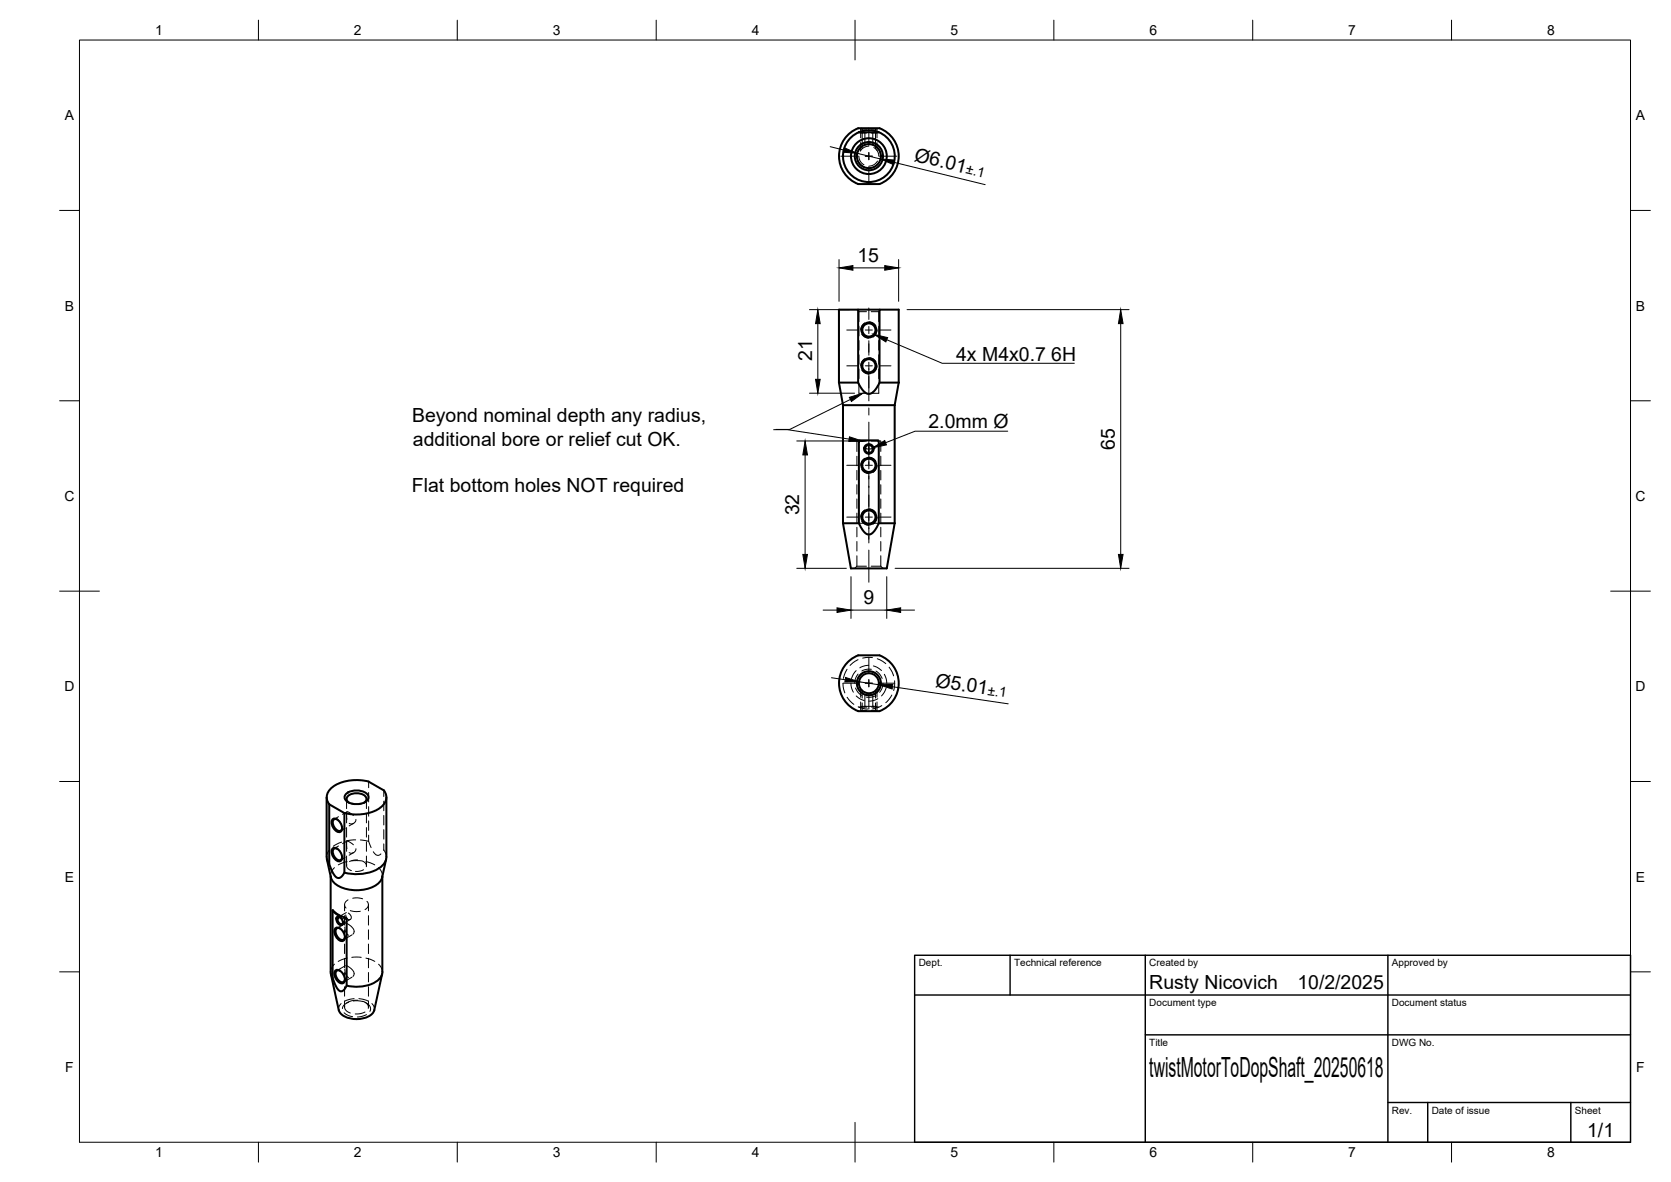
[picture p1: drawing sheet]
<svg xmlns="http://www.w3.org/2000/svg" width="420mm" height="297mm" viewBox="0 0 420 297" stroke-linecap="round" stroke-linejoin="round" font-family="sans-serif">
<!-- layer: Visible -->
<g fill="none" stroke="#000" stroke-width=".51">
<path d="M213.5 33.7l2.3-1.5h5.1a7.3 7.3 0 0 1 5.1 7.1 7.3 7.3 0 0 1-5.3 7h-4.6a7.4 7.4 0 0 1-2.6-12.6zM216 33.2a6.5 6.5 0 0 0-2.7 10 6.5 6.5 0 0 0 10.3 0 6.5 6.5 0 0 0-2.6-10M216.1 33.2h-.1M216.1 33.2l1.4-.4 1.3-.1 2 .5M220.8 33.2h.2h-5M215.8 77.8v18.3l1.1 2 .7 .6 .6 .3 .7-.1 .7-.5 1.5-2.3v-18.3M210.9 96.1h4.9M221.1 96.1h4.9M226 96.1v-18.3h-15.1v18.3l1.1 5.7M226 96.1l-1 5.7M212 101.8h13M212 101.8v29.7"/>
<path d="M216 110.7h4.8l.2 .2v20.6l-1.2 2-.6 .6-.6 .2-.7-.1-.6-.5-1.3-2.2zM217.3 112.6v.1M217.3 112.6a1.2 1.2 0 0 0 1 1.4 1.2 1.2 0 0 0 1.3-.9 1.2 1.2 0 0 0-.9-1.4l-1 .2-.4 .7M217.5 112.7l.3-.6 .5-.3 .7 .2 .5 .7M219.5 112.7a1.01 1.01 0 0 1-1 1.1 1.01 1.01 0 0 1-1-1.1M225 101.8v29.7M212 131.5h4M212 131.5l2 11.3h9l2-11.3M221 131.5h4M87 199.5a4.1 4.1 0 0 1 5.6 .4 1.81 1.81 0 0 1-2 2.1l-1.3 .1a2.55 2.55 0 0 1-2.7-1.7zM92.7 196.4l3.8 2.2M92.7 196.4a10.8 10.8 0 0 0-9.7 2 2.75 2.75 0 0 0-.2 3.7"/>
<path d="M96.5 198.6a3.1 3.1 0 0 1-1.5 4.8 11.7 11.7 0 0 1-8.4 .9M82.1 200.4v15M82.1 215.3l.3 1.1 .4 .7M82.2 215.9l1 4.5a5.7 5.7 0 0 0 5.4 3.3 8.4 8.4 0 0 0 6.9-2.1l.6-1.2 1-4.5M82.8 202.1l3.8 2.2v15l-.6 .9-.7 .4-.7-.1-.7-.8-1.1-2.6zM83.6 213.2a1.67 1.67 0 0 1 2.2 1.4 1.02 1.02 0 0 1 .2 1.3 1.02 1.02 0 0 1-1.3 .4 2.43 2.43 0 0 1-1.1-3.1zM83.6 205.9a1.67 1.67 0 0 1 2.2 1.4 1.02 1.02 0 0 1 .2 1.3 1.02 1.02 0 0 1-1.3 .3 2.43 2.43 0 0 1-1.1-3zM84.8 213.3a.81 .81 0 0 0-1 .2 .81 .81 0 0 0-.1 1l.2 .4a1.47 1.47 0 0 0 1.9 1.2l.2-.7M84.8 205.9a.81 .81 0 0 0-1 .2 .81 .81 0 0 0-.1 1l.2 .5a1.47 1.47 0 0 0 1.9 1.1l.2-.6M87.7 201.7a1.07 1.07 0 0 1-.5-1.1 1.07 1.07 0 0 1 .7-.9 3.5 3.5 0 0 1 4.1 .6 1.01 1.01 0 0 1-.4 1.4M97.2 200.4v14.9a4.4 4.4 0 0 1-3.5 3.7 12.4 12.4 0 0 1-7.1 .3M83.1 220.2v24"/>
<path d="M83.7 228.7a9.5 9.5 0 0 0 3.4 2l.1 17-.8 1.2-.7 .2-.5-.2-.5-.7-1.1-2.5 .1-16.9M84.3 233.3a1.67 1.67 0 0 1 2.2 1.4 1.02 1.02 0 0 1 .2 1.3 1.02 1.02 0 0 1-1.3 .3 2.43 2.43 0 0 1-1.1-3zM84.6 230.5l.3-.2 .6 .2 .7 1.1a.6 .6 0 0 1-.2 .8 .6 .6 0 0 1-.8-.2 1.32 1.32 0 0 1-.6-1.7zM85.5 230.5a.4 .4 0 0 0-.7 .3 1.27 1.27 0 0 0 1.2 1.4l.3-.4M85.5 233.3a.81 .81 0 0 0-1 .2 .81 .81 0 0 0-.1 1l.2 .5a1.47 1.47 0 0 0 1.9 1.1l.2-.6M96.1 220.2v24M83.1 244.2l.5 1.5M83.2 244.7l2 9.1a4.3 4.3 0 0 0 4.5 2.3 4.3 4.3 0 0 0 4.4-2.3l2-9.1M84.3 243.9a1.67 1.67 0 0 1 2.2 1.4 1.02 1.02 0 0 1 .2 1.3 1.02 1.02 0 0 1-1.3 .4 2.43 2.43 0 0 1-1.1-3.1zM85.5 243.9a.81 .81 0 0 0-1 .2 .81 .81 0 0 0-.1 1l.2 .5a1.47 1.47 0 0 0 1.9 1.1l.2-.6M96.2 244.2a4.2 4.2 0 0 1-3.6 3.4l-3.1 .4-2.3-.3"/>
<circle cx="218.5" cy="39.2" r="3.5"/>
<circle cx="218.5" cy="39.2" r="3"/>
<circle cx="218.5" cy="39.2" r="4.5"/>
<circle cx="218.5" cy="82.9" r="1.87"/>
<circle cx="218.5" cy="91.9" r="1.87"/>
<circle cx="218.5" cy="82.9" r="1.66"/>
<circle cx="218.5" cy="91.9" r="1.66"/>
<circle cx="218.5" cy="116.9" r="1.87"/>
<circle cx="218.5" cy="116.9" r="1.66"/>
<circle cx="218.5" cy="129.9" r="1.87"/>
<circle cx="218.5" cy="129.9" r="1.66"/>
<circle cx="218.5" cy="171.7" r="2.51"/>
<circle cx="218.5" cy="171.7" r="7.5"/>
<circle cx="218.5" cy="171.7" r="3"/>
</g>
<g fill="#000">
<circle cx="217.5" cy="112.7" r=".25"/>
<circle cx="219.5" cy="112.7" r=".25"/>
<circle cx="219.6" cy="112.6" r=".25"/>
<circle cx="84.6" cy="230.8" r=".25"/>
<circle cx="84.8" cy="230.8" r=".25"/>
<circle cx="86.2" cy="231.8" r=".25"/>
</g>
<!-- layer: Hidden -->
<g fill="none" stroke="#000" stroke-width=".25">
<path d="M216 39.3l.2 1 1 1.1M216.4 32.4h1.5M216.4 33.4h1.5M216.5 37l-.7 .8-.3 1.4M216.6 32.2l.2 .2v5M216.6 33.2l.2 .2M217.3 33.2l.2 .2v3M217.5 36.4l1.2-.2 1.3 .4M218.5 36.7l-1.4 .5-.8 .8M219.1 32.4h1.4M219.1 33.4h1.4M219.7 33.2l-.2 .2v3"/>
<path d="M219.7 37.1l.9 .9 .4 1.3M220.3 32.2l-.2 .2v5M220.3 33.2l-.2 .2M220.9 37.5l.5 1.2v1.2M215.7 40.4l.7 1.1 1.1 .6M220.6 40.5l-1 1-1.1 .2M220.9 41l-.8 .8-1.3 .4M215.5 77.8l.5 .5M216 78.3h1.9M216 78.3v2.5M219.1 78.3h1.9M221.5 77.8l-.5 .5v2.5"/>
<path d="M216 96.3v2.5h1.9M216 82v2.4M216 85.6v2.4M216 89.2v2.4M216 92.7v2.4M221 96.3v2.5h-1.9M221 82v2.4M221 85.6v2.4M221 89.2v2.4M221 92.7v2.4M215.5 114.6v2.4M215.5 118.2v2.4"/>
<path d="M217.9 110.8h-2.4v2.7M219.1 110.8h2.4v2.7M221.5 114.6v2.4M221.5 118.2v2.4M215.5 121.8v2.4M215.5 125.4v2.3M215.5 129v2.3M215.5 132.5v2.4M215.5 136.1v2.4M215.5 139.7v2.6M216 131.5h1.9M219.1 131.5h1.9"/>
<path d="M221.5 121.8v2.4M221.5 125.4v2.3M221.5 129v2.3M221.5 132.5v2.4M221.5 136.1v2.4M221.5 139.7v2.6M215.5 142.3h2.4M215.5 142.3l-.6 .5M219.1 142.3h2.4M221.5 142.3l.5 .5M212 171.7l.1 1.5 .3 .9M213 168.2l-.9 2.3"/>
<path d="M213 175.2l1.7 1.8M214 171.7l.1 1.2 .5 1.1M215.1 172.9l.6 1.1 1 .8M215.3 168.5l-.7 .9-.5 1.1M215.3 174.9l1.1 .8 .9 .4M215.5 171.7l.1 1 .9 1.2M215.8 165.8l-2.1 1.4M215.8 169.4l-.6 1-.3 1.3M215.8 177.6l2.4 .6M216 177.7h2M216.4 178.5h1.5M216.4 177.5h1.1"/>
<path d="M216.8 176.6v1.9l-.2 .2M216.8 173.6v1.8M216.8 177.5l-.2 .2M217.5 177.5h.1M217.5 177.5h2M217.5 177.5l-.2 .2M217.5 174.5v3M217.5 168.9l-1.1 .6-.7 1M218.4 167.2l-.8 .1-1.4 .5M218.8 168.7l1.3 .5 .8 .7M219.1 178.5h1.4M219.1 168.2h-1l-1.4 .4"/>
<path d="M219.2 177.7h1.8M219.4 165.3l-2.5 .1M219.5 177.5h.1M219.5 177.5h1M219.5 177.5l.2 .2M219.5 174.5v3M219.6 167.4l.9 .3 1.1 .8M220 174.3l-1.3 .4-1.2-.1M220.1 176.6v1.9l.2 .2M220.1 173.6v1.8M220.1 177.5l.2 .2M220.2 174.8l-1.1 .4h-1.3"/>
<path d="M220.3 168.6l.7 .6 .8 1.3M220.6 165.6l2.1 1.2M220.7 175.6l-1.3 .5-.9 .1M221.4 171.1v1.1l-.5 1.3M221.7 177.3l-1.1 .5-1.2 .3M222 171.7l-.2 1.1-.6 1.2M222.4 169.4l.4 1.1 .2 1.2M222.8 172.9l-.5 1.1-.6 .9M223.6 167.7l1.1 2.1M224.2 174.7l-1.5 1.9M224.9 171.1v1.3l-.2 1.1M92.7 196.4v1.6"/>
<path d="M92.7 199.2v2.3M96.5 198.6v1.6M82.9 213.5l-.6 1-.2 .9M83.1 220v.2M84.1 218l-.8 1.2-.1 1.3M84.7 213.2l.1 .1M84.7 205.9l.1 .1M84.8 213.3a2.59 2.59 0 0 1 1.2 2.1M84.8 205.9a2.59 2.59 0 0 1 1.2 2.2M85.1 212.6l-1.1 .6M85.1 205.2l-1.1 .7M85.9 211.6l-2.1 1.1"/>
<path d="M86 208v.2M86 215.4v.1M86.8 215.5l-1.1 .6M86.8 208.1l-1.1 .7M87.1 212l.1 1.2M87.1 211.8l.1-.4h.3l1.4 .9M87.1 204.6l.1 1.3M87.1 204.5l.1-.4 .2-.1 1.5 .9M87.1 200.8v2.4M87.1 204.4v2.4M87.1 208v2.4M87.1 211.5v2.4"/>
<path d="M87.1 215.1v2.5M87.2 217.3a1.3 1.3 0 0 0 1.1 1.5M87.2 211.4l-1.1 .6M87.2 204l-1.1 .6M87.3 216.5l-2.3 .8M87.5 201.6l.4 .2M87.7 201.7l1.3 .5M88.5 216.3h2.3M88.9 214.3l-1.1 .6M88.9 206.9l-1.1 .6M89.4 211.1l-2.3 .2M89.5 213.3l-.1 .4-.5 .6-.7 .1-.4-.1"/>
<path d="M89.5 205.9l-.1 .5-.5 .5-.4 .2-.7-.2M89.9 216.1l-1.1 .1-.9 .3M90.6 211.1l2.1 .3M91 216.3a1.35 1.35 0 0 1 1.1 1.5M91.4 218.6l-1.1 .4h-.9M91.6 201.7l-1.4 .5M91.8 201.6l-.4 .2M92 216.5l2.2 .8M92.1 200.8v2.4M92.1 204.4v2.4M92.1 208v2.4M92.1 211.5v2.4"/>
<path d="M92.1 215.1v2.5M92.7 211.4l.6 1.6M92.7 202.7v2.4M92.7 206.3v2.4M92.7 209.9v1.5M93.9 214l.9 .9h.6l.4-.3M95.2 218l.8 1.2 .1 1.3M96.1 220v.2M96.5 213.6l.5 .9 .2 .9M96.5 213.6h.1M96.5 201.3v2.4M96.5 204.9v2.4"/>
<path d="M96.5 208.5v2.4M96.5 212.1v1.5M83.9 229l.9 .7 1.3 .7M85.4 230.5h.1M85.4 233.3l.1 .1M85.5 230.5l.5 .5 .2 .6M85.5 233.3a2.54 2.54 0 0 1 1.2 2.2M86.2 231.6v.2M86.2 231.6h.1M86.2 231.8v.1M86.6 227.4v1.5M86.6 230.1v2.4"/>
<path d="M86.6 233.7v2.4M86.6 237.2v2.4M86.7 233l.3 1.4 .7 .6M86.7 235.4v.2M86.8 232.1l-2.1 1.2M87.1 232l1.2 .8 .6 .7 .1 .6-.2 .7M87.1 229.3l-2.1 1.2M87.5 226.1a1.25 1.25 0 0 0-.5 2.1M87.6 229.5l.7 .8v.4l-.2 .4h-.4l-.3-.2-.5-1M88.1 231.1l-2.1 1.1M88.1 228.8l1.4 .3 1.1-.1M88.5 234.9l-2.1 1.3"/>
<path d="M88.7 225.7l1.1-.1 1.4 .3M92.3 226.5a1.25 1.25 0 0 1-.5 2.1M92.6 227.4v1.5M92.6 230.1v2.4M92.6 233.7v2.4M92.6 237.2v2.4M84.1 242.3l-.8 1.1-.2 .8M85.4 243.9l.1 .1M85.5 244a2.54 2.54 0 0 1 1.2 2.1M85.8 252.2l-.6 1v.7M86.5 254.5l1.2 .7 1 .3M86.6 240.8v2.4"/>
<path d="M86.6 244.4v2.4M86.6 248v2.3M86.6 251.5v1.6M86.7 252.8a1.58 1.58 0 0 0 1.4 1.8M86.7 243.6l.3 1.5 .7 .5M86.7 246v.2M86.8 242.7l-2.1 1.2M87.1 242.7l1.1 .7 .7 .7 .1 .7-.2 .6M87.3 240.8l-2.3 .8M87.5 251.9l-.4 .2M87.7 251.8l-1.1 .7-.5 1M88.5 240.6h2.3"/>
<path d="M88.5 245.6l-2.1 1.2M88.8 251.6l1.1-.1 1.3 .2M89 251l-2.3 .6M90 251.4h-1.2l-1.3 .4M90.2 251l2.3 .6M91.2 251.6a1.52 1.52 0 0 1 1.4 1.8M91.8 254.3l-1.3 .4-1.2 .1M91.8 251.9l.4 .2M92 240.8l2.2 .8M92.2 255l-1.4 .5-.9 .1M92.3 252.2l.7 .7 .2 .7-.2 .6M92.6 240.8v2.4"/>
<path d="M92.6 244.4v2.4M92.6 248v2.3M92.6 251.5v1.6M93.5 252.2l.6 1v.7M95.2 242.3l.8 1.1 .1 .8"/>
</g>
<!-- layer: Hidden Narrow -->
<g fill="none" stroke="#000" stroke-width=".25">
<path d="M216.4 32.4v2.2M216.4 35.8v2M220.5 32.4v2.2M220.5 35.8v2M216.7 92.9l.9 .9 .8 .2M216.7 84l.6 .6 1.1 .4M217.4 90.2l-.7 .6-.3 1.1M217.4 81.2l-.7 .6-.3 1.1M218.5 89.9l1 .3 .7 .7M218.5 80.9l1 .3 .7 .7M220.5 92l-.2 .9-.8 .8M220.5 82.9l-.2 1-.8 .8"/>
<path d="M216.7 117.9l.6 .7 1.1 .4M217.4 115.2l-.7 .6-.3 1.2M218.5 114.9l1 .3 .7 .7M220.5 117l-.2 .9-.8 .8M216.7 131l.9 .8 .8 .2M217.4 128.2l-.7 .6-.3 1.1M218.5 127.9l1 .3 .7 .7M220.5 130l-.2 .9-.8 .8M216.4 173.1v2.1M216.4 176.4v2.1M220.5 173.1v2.1M220.5 176.4v2.1"/>
<path d="M86.2 231.6v.2"/>
</g>
<!-- layer: Visible Narrow -->
<path d="M83.6 228.9l.6 .7 1.2 .8 1.1 .5 .7 .1M84.6 230.8h.2" fill="none" stroke="#000" stroke-width=".25"/>
<!-- layer: BORDER -->
<g fill="none" stroke="#000" stroke-width=".25">
<path d="M20 10.1h390v276.9h-390zM65 5.1v5M115 5.1v5M165 5.1v5M215 5.1v10M265 5.1v5M315 5.1v5M365 5.1v5M15 52.9h5M410 52.9h5M15 100.7h5M410 100.7h5"/>
<path d="M15 148.6h10M405 148.6h10M15 196.4h5M410 196.4h5M15 244.2h5M410 244.2h5M65 287v5M115 287v5M165 287v5M215 282.1v9.9M265 287v5M315 287v5"/>
<path d="M365 287v5"/>
</g>
<!-- layer: TITLEBLOCK -->
<path d="M230 240.1h180v46.9h-180zM230 250h180M254 240.1v9.9M288 240.1v46.9M349 240.1v46.9M288 260.1h122M349 277.1h61M359 277.1v9.9M395 277.1v9.9" fill="none" stroke="#000" stroke-width=".36"/>
<!-- layer: Smart Centers -->
<g fill="none" stroke="#000" stroke-width=".25">
<path d="M211.4 39.3h4.4M217.6 39.3h1.8M218.5 32.2v4.4M218.5 38.3v1.8M221.1 39.3h4.4M218.5 41.9v4.4M218.5 77.4v2.9M212.9 91.9h2.9M212.9 82.9h2.9M217.6 91.9h1.8M217.6 82.9h1.8M218.5 82v1.8"/>
<path d="M218.5 85.6v3.7M218.5 91v9.7M221.1 91.9h2.9M221.1 82.9h2.9M212.9 116.9h2.9M217.6 116.9h1.8M217.6 112.8h1.8M218.5 102.5v1.8M218.5 106.1v11.7M218.5 118.6v17.8M221.1 116.9h2.9M212.9 129.9h2.9"/>
<path d="M217.6 129.9h1.8M218.5 138.2v8.1M221.1 129.9h2.9M212 171.7h3.8M217.6 171.7h1.8M218.5 165.2v3.8M218.5 170.8v1.8M218.5 174.4v3.8M221.1 171.7h3.9"/>
</g>
<!-- layer: Hole Notes -->
<path d="M219.7 84l3.5 .8-.5 1.1z" fill="#000" stroke="#000" stroke-width=".25"/>
<path d="M223 85.4l13.9 5.9h33.2" fill="none" stroke="#000" stroke-width=".25"/>
<!-- layer: FD_Dimensions -->
<g fill="none" stroke="#000" stroke-width=".25">
<path d="M208.7 36.9l3.5 .8M215.5 38.5l5.9 1.4M224.8 40.8l22.9 5.6M203.5 77.8h10.2M211 65.2v10.5M214.5 67.3h8M226 65.2v10.5M228.1 77.8h55.8M203.5 98.8h11.4M205.6 81.3v14M281.8 81.3v58M200.3 110.8h15.1"/>
<path d="M202.4 114.3v25M200.3 142.8h12.5M207 153.3h3.5M214 144.9v10.5M214 153.3h9M223 144.9v10.5M225.1 142.8h58.8M226.5 153.3h3.5M209.1 170.3l3.4 .5M216 171.3l4.9 .8M224.4 172.6l29.1 4.3"/>
</g>
<g fill="#000" stroke="#000" stroke-width=".25">
<path d="M212.3 37.1l3.2 1.4-3.5-.2zM221.4 39.9l3.5 .3-.3 1.2zM211 67.3l3.5-.6v1.2zM222.5 66.7l3.5 .6-3.5 .6zM205.6 77.8l.6 3.5h-1.1zM205.1 95.3h1.1l-.6 3.5zM281.8 77.8l.6 3.5h-1.2zM202.4 110.8l.6 3.5h-1.1zM201.9 139.3h1.1l-.6 3.5zM281.2 139.3h1.2l-.6 3.5zM210.5 152.7l3.5 .6-3.5 .6zM223 153.3l3.5-.6v1.2z"/>
<path d="M212.6 170.3l3.4 1-3.6 .1zM220.9 172.1l3.6-.1-.2 1.2z"/>
</g>
<!-- layer: Leaders -->
<path d="M213.6 99.9l3.4-1.1-2.9 2.1zM213.6 109.8l3.4 1.1h-3.6zM219.4 112.5l3.1-1.8 .4 1.1z" fill="#000" stroke="#000" stroke-width=".25"/>
<path d="M194.5 108h3.5l15.5 2.3M213.8 100.4l-15.2 7.5h-3.5M253.4 108.4h-23.3l-7.4 2.9" fill="none" stroke="#000" stroke-width=".25"/>
<text font-size="7" x="289" y="270.6">twistMotorToDopShaft_20250618</text>
<g font-size="4.9">
<text x="229.7" y="40.4" transform="rotate(14 229.7 40.4)">Ø6.01</text>
<text x="215.6" y="65.9">15</text>
<text x="204.2" y="90.7" transform="rotate(-90 204.2 90.7)">21</text>
<text x="240.4" y="90.6">4x M4x0.7</text>
<text x="264.3" y="90.6">6H</text>
<text x="103.6" y="106.1">Beyond nominal depth any radius,</text>
<text x="233.5" y="107.7">2.0mm Ø</text>
<text x="103.8" y="112">additional bore or relief cut OK.</text>
<text x="280.3" y="113" transform="rotate(-90 280.3 113)">65</text>
<text x="103.6" y="123.7">Flat bottom holes NOT required</text>
<text x="201" y="129.5" transform="rotate(-90 201 129.5)">32</text>
<text x="217.1" y="151.9">9</text>
<text x="235" y="172.6" transform="rotate(8 235 172.6)">Ø5.01</text>
<text x="289" y="248.5">Rusty Nicovich</text>
<text x="326.2" y="248.5">10/2/2025</text>
<text x="399.1" y="285.7">1/1</text>
</g>
<g font-size="3.5">
<text x="39" y="8.8">1</text>
<text x="89" y="8.8">2</text>
<text x="139" y="8.8">3</text>
<text x="189" y="8.8">4</text>
<text x="239" y="8.8">5</text>
<text x="289" y="8.8">6</text>
<text x="339" y="8.8">7</text>
<text x="389" y="8.8">8</text>
<text x="16.3" y="30.2">A</text>
<text x="411.3" y="30.2">A</text>
<text x="242.7" y="43.6" transform="rotate(14 242.7 43.6)">±.1</text>
<text x="16.3" y="78">B</text>
<text x="411.3" y="78">B</text>
<text x="16.2" y="125.9">C</text>
<text x="411.2" y="125.9">C</text>
<text x="16.2" y="173.7">D</text>
<text x="411.2" y="173.7">D</text>
<text x="248.2" y="174.5" transform="rotate(8 248.2 174.5)">±.1</text>
<text x="16.3" y="221.6">E</text>
<text x="411.3" y="221.6">E</text>
<text x="16.4" y="269.4">F</text>
<text x="411.4" y="269.4">F</text>
<text x="39" y="290.8">1</text>
<text x="89" y="290.8">2</text>
<text x="139" y="290.8">3</text>
<text x="189" y="290.8">4</text>
<text x="239" y="290.8">5</text>
<text x="289" y="290.8">6</text>
<text x="339" y="290.8">7</text>
<text x="389" y="290.8">8</text>
</g>
<g font-size="2.5">
<text x="231" y="242.9">Dept.</text>
<text x="255" y="242.9">Technical reference</text>
<text x="289" y="242.9">Created by</text>
<text x="350" y="242.9">Approved by</text>
<text x="289" y="252.8">Document type</text>
<text x="350" y="252.8">Document status</text>
<text x="289" y="262.9">Title</text>
<text x="350" y="262.9">DWG No.</text>
<text x="350" y="279.9">Rev.</text>
<text x="360" y="279.9">Date of issue</text>
<text x="396" y="279.9">Sheet</text>
</g>
</svg>
